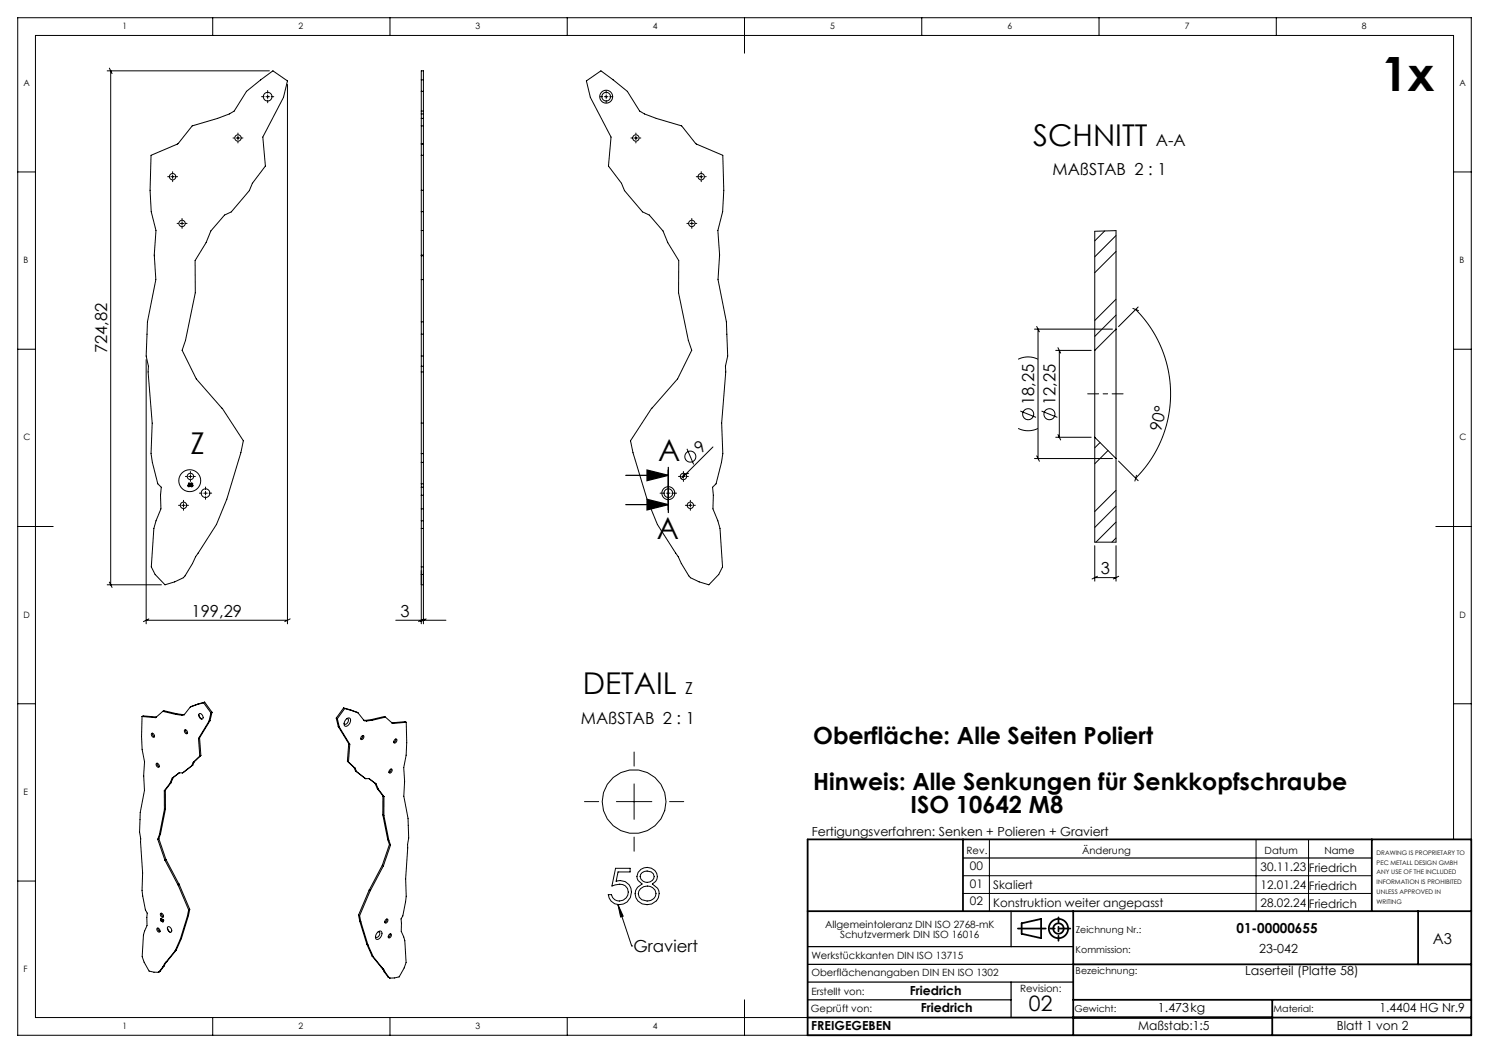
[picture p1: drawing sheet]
<svg xmlns="http://www.w3.org/2000/svg" width="420mm" height="297mm" viewBox="0 0 420 297" stroke-linecap="round" stroke-linejoin="round" font-family="sans-serif">
<g fill="none" stroke="#000" stroke-width=".28">
<path d="M30.2 20h45.8M30.8 19.2l.8 1.5M31.2 20v144.9M60 5v5M110 5v5M160 5v5M210 5v10M260 5v5M310 5v5M360 5v5M65.7 38.9h.4M66.6 38.9h1"/>
<path d="M67.1 37.5v.4M67.1 38.4v1M67.1 39.9v.4M68.1 38.9h.4M73.8 27.3h.7M75 27.3h1M75.5 25.5v.8M75.5 26.8v1M75.5 28.3v.7M76.5 27.3h.7M81.1 23.8v152.1M118.8 35.5h.6"/>
<path d="M118.8 33.4h.6M118.8 32.1h.6M118.8 31.3h.6M118.8 25.8h.6M118.8 22.5h.6M165.4 22.8l4.1-2.8 7.4 5.8 3.5 5.5 1.4 .8 3.3 1.3 7.2 2.1 3.9 5 7.7 3.3 .3 9.9-.4 6-1.3 5.3 .5 7-.5 6.9 2.4 11.9 .4 9.6-.7 2.9 .1 1.6-1.1 14.4 .3 8.6-.4 2.5-1.5 6.1-1 .9 .2 2.3-.1 3.8 1.4 3.4 .6 2.2 .7 10.8-1.1 2.1-2.8 2.9-2.7-.8-2.4-1.1-.5-.6-2.1-3.5-.9-1.9-5.9-9.1-2.9-7.1-4-13.1-.7-3.4 6-9.1 7.3-8.3 4-8.1-.9-2.8-2.8-13.4 .1-9.1-3.1-5.1-1.4-3.3-3.9-4.4-1.9-.9-5-6-.9-2.1-3.7-4.9 .8-8.1-5.9-11.2zM169.3 27.3h.7M170.5 27.3h1M171 25.5v.8M171 26.8v1M171 28.3v.7M172 27.3h.7"/>
<path d="M178 38.9h.4M178.9 38.9h1M179.4 37.5v.4M179.4 38.4v1M179.4 39.9v.4M180.4 38.9h.4M5 48.5h5M42.6 43.8l7.6-3.3 4-5 7.2-2.1 3.3-1.3 1.4-.8 3.4-5.5 7.5-5.8 4.1 2.8-1.1 4.7-5.9 11.2 .8 8.1-3.7 4.9-.9 2.1-5.1 6-1.9 .9-3.8 4.4-1.4 3.3-3.1 5.1 .1 9.1-2.8 13.4-.9 2.8 4 8.1 7.3 8.3 5.9 9.1-.7 3.4-3.9 13.1-2.9 7.1-5.9 9.1-.9 1.9-2.1 3.5-.5 .6-2.4 1.1-2.8 .8-2.8-2.9-1-2.1 .7-10.8 .6-2.2 1.4-3.4-.1-3.8 .2-2.3-1-.9-1.5-6.1-.4-2.5 .3-8.6-1.1-14.4 .1-1.6-.7-2.9 .4-9.6 2.4-11.9-.5-6.9 .5-7-1.3-5.3-.4-6zM47.3 49.8h.4M48.2 49.8h1M48.7 48.4v.4M48.7 49.3v1"/>
<path d="M48.7 50.8v.4M49.7 49.8h.4M118.8 53.7h.6M118.8 59.7h.6M118.8 43.8h.6M118.8 40.7h.6M118.8 40.5h.6M196.4 49.8h.4M197.3 49.8h1M197.8 48.4v.4M197.8 49.3v1M197.8 50.8v.4"/>
<path d="M198.8 49.8h.4M410 48.5h5M50 63h.4M50.9 63h1M51.4 61.6v.4M51.4 62.5v1M51.4 64v.4M52.4 63h.4M118.8 78.9h.6M118.8 65h.6M118.8 72h.6M118.8 72.1h.6"/>
<path d="M193.7 63h.4M194.6 63h1M195.1 61.6v.4M195.1 62.5v1M195.1 64v.4M196.1 63h.4M311.6 65.1l-2.8 2.8M314.8 66.4l-6 6M314.8 70.9l-6 6M5 98.5h5M118.8 94.3h.6M118.8 90.8h.6"/>
<path d="M291.8 92.8h22M292.4 92.1l.8 1.5M292.8 92.8v36.5M297.8 98.8h10M298.4 98.1l.8 1.5M298.8 98.8v24.5M308.8 98.8v24.5M314.8 84.4l-6 6M314.8 88.9l-6 6M314.8 92.8v-27.8l-6 .2v33.6M314.8 92.8v36.5M314.8 92.8l-6 6"/>
<path d="M319.5 87l1.6 .6M320.3 87.3a33.6 33.6 0 0 1 0 47.6M321 86.6l-5.5 5.5M410 98.5h5M41.2 101.4v74.5M118.8 100.4h.6M118.8 103.3h.6M118.8 104.9h.6M118.8 119.3h.6M287.2 101.3a6.3 6.3 0 0 1 5.6 0M287.8 115.9l4.4 1.8M293.8 115.9l4.4 1.8"/>
<path d="M52.3 134.4h.4M53.2 136.3h.4l-.3 .1-.1 .2a.33 .33 0 0 1 .4 .3 .33 .33 0 0 1-.2 .4 .33 .33 0 0 1-.4-.3h.1a.24 .24 0 0 0 .3 .2 .24 .24 0 0 0 .1-.4 .24 .24 0 0 0-.3-.1zM53.2 134.4h1M53.7 133v.4M53.7 133.9v1M53.7 135.4v.4M53.9 136.3a.26 .26 0 0 1 .4 0 .26 .26 0 0 1-.1 .4l.2 .1a.31 .31 0 0 1-.1 .5 .31 .31 0 0 1-.5-.2 .31 .31 0 0 1 .1-.4zM54.7 134.4h.4M56.2 139.1h.8M57.5 139.1h1M58 137.4v.7M58 138.6v1"/>
<path d="M59 139.1h.7M118.8 127.9h.6M118.8 130.4h.6M118.8 136.5h.6M118.8 137.4h.6M118.8 139.7h.6M186.2 139.1h1.3M188 139.1h1M188.5 136.8v1.3M188.5 138.6v1M189.5 139.1h1.3M191.4 134.4h.4"/>
<path d="M192.3 134.4h1M192.8 133v.4M192.8 133.9v1M192.8 135.4v.4M193.8 134.4h.4M193.8 126.6l1.9 4.4M194.2 133.5l-1.6 .5M201.1 126.1l-9 8.9M287.2 120.8a6.3 6.3 0 0 0 5.6 0M291.8 129.3h22M292.4 128.6l.8 1.5M297.8 123.3h10"/>
<path d="M298.4 122.6l.8 1.5M308.8 123.3v29.6h6v-23.6M308.8 123.3l6 6M310.3 124.8l-1.5 1.5M312.5 127.1l-3.7 3.7M314.8 138.3l-6 6M315.5 130l5.5 5.6M320.6 134.1l-.5 1.6M5 148.5h10M50.4 142.5h.4M51.3 142.5h1M51.8 141.1v.4"/>
<path d="M51.8 142v1M51.8 143.5v.4M52.8 142.5h.4M58 140.1v.7M118.8 149.1h.6M118.8 159.9h.6M118.8 146.9h.6M118.8 143.5h.6M188.5 140.1v1.3M193.3 142.5h.4M194.2 142.5h1M194.7 141.1v.4"/>
<path d="M194.7 142v1M194.7 143.5v.4M195.7 142.5h.4M308.8 153.9v10M314.8 153.9v10M314.8 142.8l-6 6M314.8 147.3l-5.7 5.6M314.8 151.7l-1.2 1.2M405 148.5h10M30.2 164.9h15.3M30.8 164.2l.8 1.5M41.2 174.9h39.9"/>
<path d="M42 174.6l-1.5 .7M81.8 174.6l-1.5 .7M111.6 174.9h14.2M118.8 164.9h.6M118.8 162h.6M118.8 175.9v-155.9h.6v155.9M119.6 174.6l-1.5 .7M120.2 174.6l-1.5 .7M308.8 162.9h6M309.6 162.5l-1.6 .8M315.6 162.5l-1.6 .8M5 198.5h5"/>
<path d="M53.7 199.4l-1.8 2.3h-.7M55.7 198.7l-2 .7M56 198.5l-.3 .2M56 198.5l-2.3 .9M57.4 198.2l-1.7 .5M57.4 198.2l2.1 2.9M57.7 198l2.1 2.9M57.7 198l-.3 .2M57.7 198l-1.7 .5M96.9 199.7l-2.1 2.8M96.9 199.7l.3 .2M96.9 199.7l1.8 .5"/>
<path d="M97.2 199.9l-2.1 2.8M97.2 199.9l1.8 .4M410 198.5h5M40.1 202.1l-.2 5.7 .2 3.6 .7 3.5-.3 3.9 .2 4.1-1.1 6.3-.2 5.5a120.2 120.2 0 0 1 .7 16.5l.9 5.5 .5 .8v3.6l-1 2.6-.4 6.1 .5 1.6 1.5 2.5 2.6 .3M40.1 202.1l3.7 .3M40.1 202.1l.3-.2 3.7 .3M42.8 206.9a.64 .64 0 0 1 .7 .3 .64 .64 0 0 1-.2 .8 .85 .85 0 0 1-.5-1.1zM43 206.8l.1 .6 .5 .4M44.1 202.2l-.3 .2M44.1 215.3a.64 .64 0 0 1 .7 .4 .64 .64 0 0 1-.1 .7 .85 .85 0 0 1-.6-1.1zM44.1 202.2h.1M44.4 215.3l.1 .6 .4 .4"/>
<path d="M45.9 200.6l-2.1 1.8M45.9 200.6l3.6 .9M45.9 200.6l.3-.1 3.7 .8M48.6 219.5l-.7 1.5M48.9 219.3l-.3 .2M48.9 219.3l-.7 1.5M49.5 201.5l1.7 .2M49.9 201.3l-.4 .2M49.9 201.3l1.6 .3M50.6 218l-1.7 1.3M51.5 218h-1l-1.9 1.5M51.5 201.6l-.3 .1"/>
<path d="M51.8 217.8l-.3 .2M52 201.5l-.5 .1M52.1 205.9a.64 .64 0 0 1 .7 .3 .64 .64 0 0 1-.2 .8 .85 .85 0 0 1-.5-1.1zM52.3 205.8l.2 .6 .4 .4M54.4 215.8l-2.9 2.2M54.5 215l-.4 1 .3-.2M54.8 214.8l-.3 .2M54.8 214.8l-.4 1M56 208.3l.4 5M56.1 201.5l.7 1.3M56.2 201.3a.95 .95 0 0 1 .9 .5 .95 .95 0 0 1-.1 1 1.07 1.07 0 0 1-.8-1.5zM56.3 208.1l-.3 .2"/>
<path d="M56.3 208.1l.4 5M56.4 213.3l-1.9 1.7M56.7 213.1l-.3 .2M56.7 213.1l-1.9 1.7M58.9 203.5l-2.9 4.8M59.2 203.3l-.3 .2M59.2 203.3l-2.9 4.8M59.5 201.1l-.6 2.4M59.8 200.9l-.3 .2M59.8 200.9l-.6 2.4M94.8 202.5l.3 .2M94.8 202.5l.6 2.4"/>
<path d="M95.1 202.7l.6 2.4M95.4 204.9l.3 .2M95.4 204.9l3 4.8M95.7 205.1l3 4.8M97.6 202.9a.7 .7 0 0 1 1-.4 .7 .7 0 0 1 .2 1.1 1.09 1.09 0 0 1-.5 1 1.09 1.09 0 0 1-1.2 0 1.75 1.75 0 0 1 .5-1.7zM97.8 202.7a.61 .61 0 0 1 .6 .5 .61 .61 0 0 1-.4 .7 .5 .5 0 0 1-.4 .4 .5 .5 0 0 1-.5-.3M98 214.7l.3 .2M98 214.7l1.8 1.8M98.3 214.9l1.8 1.8M98.4 209.7l.3 .2M98.4 209.7l-.4 5M98.7 209.9l-.4 5"/>
<path d="M98.7 200.2l.3 .1M98.7 200.2l2.3 .9M99 200.3l2 .8M99.8 216.5l.3 .2M99.8 216.5l.5 .9M100.1 216.7l.5 .9M100.3 217.4l.3 .2M100.3 217.4l2.9 2.2M100.6 217.6l2.6 2M101 201.1l1.7 2.2 .7 .1M102 207.7a.41 .41 0 0 1 .7-.1 .41 .41 0 0 1-.2 .6 .43 .43 0 0 1-.7 .3 .43 .43 0 0 1 .1-.7zM102.3 207.4l-.1 .7-.4 .3"/>
<path d="M102.6 203.1l.5 .1M103.1 203.2l.3 .2M103.2 219.6h.9l2 1.5M104 219.6l1.8 1.3M104.8 203l.3 .1M104.8 203l-1.7 .2M105.1 203.1l-1.7 .3M108.7 202.3l-3.6 .8M108.7 202.3l2.2 1.7M108.7 202.3l-.3-.2-3.6 .9M110 217.1a.41 .41 0 0 1 .6 0 .41 .41 0 0 1-.1 .6 .43 .43 0 0 1-.7 .3 .43 .43 0 0 1 .1-.7zM110.3 216.9l-.1 .6-.5 .4"/>
<path d="M110.5 203.9h.1M110.6 203.9l.3 .1M111.3 208.6a.41 .41 0 0 1 .7 0 .41 .41 0 0 1-.2 .6 .43 .43 0 0 1-.7 .3 .43 .43 0 0 1 .1-.7zM111.6 208.4l-.1 .7-.4 .3M114.6 203.7l-3.7 .3M114.6 203.7l.1 5.7-.1 3.6-.7 3.5 .2 3.9-.2 4.2 1.2 6.2 .2 5.5a120.1 120.1 0 0 0-.7 16.5l-1 5.5-.5 .9 .1 3.5 1 2.6 .3 6.2-.5 1.5-1.4 2.5-2.6 .4M114.6 203.7l-.3-.1-3.7 .3M178.9 212.1v4M44.5 236.7l2 5.9M44.8 236.5l-.3 .2M44.8 236.5l2 5.9M45 235.4l-.5 1.3"/>
<path d="M45.3 235.2l-.3 .2M45.3 235.2l-.5 1.3M46.3 223l.1 5.3M46.4 228.3l-1.4 7.1M46.6 222.9l-.3 .1M46.6 222.9l.1 5.3M46.7 228.2l-.3 .1M46.7 228.2l-1.4 7M47.9 221l-1.6 2M48.2 220.8l-.3 .2M48.2 220.8l-1.6 2.1M105.8 220.9l.3 .2"/>
<path d="M105.8 220.9l.6 1.5M106.1 221.1l.6 1.5M106.4 222.4l.3 .2M106.4 222.4l1.6 2.1M106.7 222.6l1.6 2.1M108 229.8l.3 .2M108 229.8l1.4 7M108 224.5l.3 .2M108 224.5v5.3M108.3 230l1.4 7M108.3 224.7v5.3M109.4 236.8l.3 .2"/>
<path d="M109.4 236.8l.5 1.4M109.7 237l.5 1.4M109.9 238.2l.3 .2M109.9 238.2l-2.1 5.9M110.2 238.4l-2.1 5.8M164.9 226.1h4M173.9 226.1h10M178.9 221.1v10M178.9 236.1v4M188.9 226.1h4M227.8 236.8v55.2M279.1 236.8v20.2"/>
<path d="M354.3 236.8v20.2M369.1 236.8v20.2M410 236.8v-226.8h-400v277h217.8M415 236.8v-231.8h-410v287h410M5 248.5h5M45.3 257.7a.64 .64 0 0 1 .7 .3 .64 .64 0 0 1-.1 .7 .85 .85 0 0 1-.6-1zM45.3 259.5l.2 .2M45.3 259.5h.1M45.4 259.5l.2 .1M45.4 259.4h.1M45.4 259.2l.2 .4-.1 .1M45.4 259.2h.1"/>
<path d="M45.4 259.2l.2 .1-.2-.2v.3M45.5 259.7h.1M45.5 259.4l.1 .2M45.5 259.4h.1M45.5 257.6l.2 .6 .4 .4M45.6 259.6h.1M45.6 259.6l-.1 .1M45.7 259.7l.2 .3M45.7 259.7h.1M45.7 259.4l.3 .2M45.7 259.4l.1 .2M45.7 259.4h.1"/>
<path d="M45.8 259.7h.1M45.8 259.4l.2 .2M45.8 259.3l-.1 .1M45.8 259.4h.1M45.8 259.6l-.1 .1M45.8 259.6h.1M45.9 260h.1M45.9 259.4h-.1M45.9 259.4h.1M45.9 259.4l.1 .2M45.9 259.7l.1 .2M45.9 259.7l-.1 .1 .2 .1"/>
<path d="M45.9 259.7h.1M45.9 259.7l.1 .2-.1 .1M46 259.7h-.1M46 259.6h-.1M46 259.6h.1M46 259.9h.1M46 259.6l-.1 .1M46.5 242.6l3.6 6.9M46.8 242.4l-.3 .2M46.8 242.4l3.6 6.9M50.1 249.5l.1 .1M50.2 249.6l3 7"/>
<path d="M50.4 249.3l-.3 .2M50.4 249.3l.1 .1M50.5 249.4l-.3 .2M50.5 249.4l3 7.1M52.9 258.4l-2 6.5M53.2 258.2l-.3 .2M53.2 258.2l-2 6.5M53.2 256.6l-.3 1.8M53.5 256.5l-.3 .1M53.5 256.5l-.3 1.7M101.1 258.1l.3 .2M101.1 258.1l.4 1.8"/>
<path d="M101.4 258.3l.4 1.7M101.5 259.9l.3 .1M101.5 259.9l2 6.5M104.1 251l.3 .2M104.1 251l-3 7.1M104.2 250.9l.3 .2M104.2 250.9l-.1 .1M104.4 251.2l-3 7.1M104.5 251.1l-.1 .1M107.8 244.1l.3 .1M107.8 244.1l-3.6 6.8M108.1 244.2l-3.6 6.9"/>
<path d="M108.8 259.4a.41 .41 0 0 1 .7 0 .41 .41 0 0 1-.2 .6 .43 .43 0 0 1-.7 .3 .43 .43 0 0 1 .1-.7zM109.1 259.2l-.1 .6-.5 .4M173.6 244.9h4.1v1h-3.4l-.5 2.7a3.4 3.4 0 0 1 4.4 3.4 3.4 3.4 0 0 1-4.8 2.9l-1-.7-.6-.9-.2-1h.9a2.39 2.39 0 0 0 3.9 1.2 2.39 2.39 0 0 0-.8-4l-.8-.1-2.2 .5zM174.3 255.1l1.5 3.3-.7 .2zM174.3 255.1l3.9 11.7M180.7 250.6a2.55 2.55 0 0 1 2.6-.6 2.55 2.55 0 0 1 1.7 2 2.27 2.27 0 0 1-2.5 2.1l-1.5-.3a1.93 1.93 0 0 1-.3-3.2zM180.8 245.2a2.83 2.83 0 0 1 3.2-.2 2.83 2.83 0 0 1 1.3 3l-.4 .6-.9 .7 1.5 1.2a3.1 3.1 0 0 1-3 4.7 3 3 0 0 1-3.2-2.3 3 3 0 0 1 1.8-3.6l-1.1-1a2.29 2.29 0 0 1 .8-3.1zM181.1 246.2a2.17 2.17 0 0 1 3.4 1 2.02 2.02 0 0 1-2 1.7 2.02 2.02 0 0 1-1.9-1.7zM271.6 252h115.3M271.6 247h115.3M44.3 261.8a.64 .64 0 0 1 .7 .4 .64 .64 0 0 1-.1 .7 .85 .85 0 0 1-.6-1.1zM44.6 261.8l.1 .6 .4 .3"/>
<path d="M45 274.1l-.3 .1M45.2 273.9l-.5 .3M46 272.6l-1.1 1.5 .3-.2M46.3 272.5l-.3 .1M46.3 272.5l-1.1 1.4M46.4 271.8l-.4 .8M46.7 271.6l-.3 .2M46.7 271.6l-.4 .9M46.8 271.4l-.4 .4M47.1 271.2l-.3 .2M47.1 271.2l-.4 .4M47.2 261.6l.8 1.3"/>
<path d="M47.4 261.4a.95 .95 0 0 1 .9 .5 .95 .95 0 0 1-.1 1 1.07 1.07 0 0 1-.8-1.5zM49.4 268.2l-2.6 3.2M49.7 268l-.3 .2M49.7 268l-2.6 3.2M50.9 264.9l-1.5 3.3M51.2 264.7l-.3 .2M51.2 264.7l-1.5 3.3M101.8 260l2 6.5M103.5 266.4l.3 .1M103.5 266.4l1.5 3.3M103.8 266.5l1.5 3.3M105 269.7l.3 .1"/>
<path d="M105 269.7l2.6 3.2M105.3 269.8l2.6 3.2M106.5 263a.7 .7 0 0 1 1-.3 .7 .7 0 0 1 .2 1 1.09 1.09 0 0 1-.6 1 1.09 1.09 0 0 1-1.1 0 1.75 1.75 0 0 1 .5-1.7zM106.7 262.8a.61 .61 0 0 1 .5 .5 .61 .61 0 0 1-.3 .7 .5 .5 0 0 1-.5 .4 .5 .5 0 0 1-.5-.3M107.6 272.9l.3 .1M107.6 272.9l.3 .3M107.9 273l.3 .4M107.9 273.2l.3 .2M107.9 273.2l.5 .9M108.2 273.4l.5 .9M108.4 274.1l.3 .2M108.4 274.1l1 1.4"/>
<path d="M108.7 274.3l1.3 1.6M109.4 275.5l.6 .4M109.4 275.5l.3 .2M109.8 263.6a.41 .41 0 0 1 .6 0 .41 .41 0 0 1-.1 .6 .43 .43 0 0 1-.7 .3 .43 .43 0 0 1 .1-.8zM110.1 263.4l-.1 .6-.5 .4M178.2 266.8h.1M60 287v5M110 287v5M160 287v5M210 282v10"/>
<circle cx="67.1" cy="38.9" r=".9"/>
<circle cx="75.5" cy="27.3" r="1.23"/>
<circle cx="171" cy="27.3" r="1.22"/>
<circle cx="171" cy="27.3" r="1.83"/>
<circle cx="179.4" cy="38.9" r=".9"/>
<circle cx="48.7" cy="49.8" r=".9"/>
<circle cx="197.8" cy="49.8" r=".9"/>
<circle cx="51.4" cy="63" r=".9"/>
<circle cx="195.1" cy="63" r=".9"/>
<circle cx="290" cy="116.8" r="1.56"/>
<circle cx="296" cy="116.8" r="1.56"/>
<circle cx="53.5" cy="135.6" r="3.1"/>
<circle cx="53.7" cy="134.4" r=".9"/>
<circle cx="54.1" cy="136.5" r=".18"/>
<circle cx="54.1" cy="137" r=".24"/>
<circle cx="58" cy="139.1" r="1.22"/>
<circle cx="188.5" cy="139.1" r="1.23"/>
<circle cx="188.5" cy="139.1" r="1.82"/>
<circle cx="192.8" cy="134.4" r=".9"/>
<circle cx="194.7" cy="128.8" r="1.56"/>
<circle cx="51.8" cy="142.5" r=".9"/>
<circle cx="194.7" cy="142.5" r=".9"/>
<circle cx="178.9" cy="226.1" r="9"/>
</g>
<path d="M176.5 134.1h12M182.5 132.6l6 1.5-6 1.5zM188.5 131.8v12.8M176.5 142.3h12M182.5 140.8l6 1.5-6 1.5zM271.6 242h115.3M285.2 257v10M227.8 277h74.9M227.8 267h74.9M227.8 272h74.9M285.2 277v10M227.8 282h57.4" fill="none" stroke="#000" stroke-width=".35"/>
<g fill="none" stroke="#000" stroke-width=".5">
<path d="M227.8 236.8h187.2v55.2h-187.2zM271.6 236.8v20.2M386.9 236.8v20.2M227.8 257h187.2M302.7 257v35M400 257v15M288.2 260.4l5.5-1.2v5.4l-5.5-1.2zM302.7 272h112.3M227.8 287h187.2M302.7 282h112.3M358.9 282v10"/>
<circle cx="298.6" cy="261.9" r="2.72"/>
<circle cx="298.6" cy="261.9" r="1.47"/>
</g>
<path d="M287.1 261.9h14.8" fill="none" stroke="#000" stroke-width=".5" stroke-dasharray="15.2 1.3 1.3 1.3" stroke-dashoffset="7.4"/>
<path d="M298.6 258.7v6.6" fill="none" stroke="#000" stroke-width=".5" stroke-dasharray="15.2 1.3 1.3 1.3" stroke-dashoffset="13.8"/>
<path d="M316.8 111.1h-10" fill="none" stroke="#000" stroke-width=".28" stroke-dasharray="15.2 1.3 1.3 1.3" stroke-dashoffset="12.1"/>
<g fill="#000">
<path d="M174.3 255.1l1.5 3.3-.7 .2z"/>
<path d="M182.5 132.6l6 1.5-6 1.5zM182.5 140.8l6 1.5-6 1.5z"/>
</g>
<text font-size="13.3" x="389.6" y="25.7">1x</text>
<g font-size="8.5">
<text x="291.4" y="41.1">SCHNITT</text>
<text x="53.7" y="128.1">Z</text>
<text x="185.7" y="130.1">A</text>
<text x="185.3" y="152.1">A</text>
<text x="164.4" y="195.9">DETAIL</text>
</g>
<g font-size="6.7">
<text x="229.4" y="209.9">Oberfläche: Alle Seiten Poliert</text>
<text x="229.4" y="222.8">Hinweis: Alle Senkungen für Senkkopfschraube</text>
<text x="256.8" y="229.3">ISO 10642 M8</text>
</g>
<text font-size="6" x="290.2" y="285.2">02</text>
<g font-size="4.7">
<text x="326" y="41.1">A-A</text>
<text x="296.9" y="49.3">MAßSTAB 2 : 1</text>
<text x="30.2" y="99.6" transform="rotate(-90 30.2 99.6)">724,82</text>
<text x="291.7" y="114.3" transform="rotate(-90 291.7 114.3)">18,25</text>
<text x="297.7" y="114.3" transform="rotate(-90 297.7 114.3)">12,25</text>
<text x="327.5" y="121.9" transform="rotate(-77 327.5 121.9)">90°</text>
<text x="197.7" y="128.2" transform="rotate(-45 197.7 128.2)">9</text>
<text x="310.5" y="161.9">3</text>
<text x="54" y="173.9">199,29</text>
<text x="112.9" y="173.9">3</text>
<text x="193.2" y="195.9">Z</text>
<text x="163.8" y="204.1">MAßSTAB 2 : 1</text>
<text x="178.7" y="268.6">Graviert</text>
</g>
<text font-size="4.2" x="404.2" y="266.2">A3</text>
<text font-size="3.9" x="348.8" y="263.3">01-00000655</text>
<g font-size="3.5">
<text x="229" y="235.7">Fertigungsverfahren: Senken + Polieren + Graviert</text>
<text x="355.2" y="268.8">23-042</text>
<text x="351.2" y="275.1">Laserteil (Platte 58)</text>
<text x="256.6" y="280.5">Friedrich</text>
<text x="259.8" y="285.5">Friedrich</text>
<text x="326.6" y="285.5">1.473kg</text>
<text x="389.1" y="285.5">1.4404 HG Nr.9</text>
<text x="228.8" y="290.6">FREIGEGEBEN</text>
<text x="321" y="290.6">Maßstab:1:5</text>
<text x="377.1" y="290.6">Blatt 1 von 2</text>
</g>
<g font-size="3.3">
<text x="273.6" y="245.4">00</text>
<text x="355.5" y="245.8">30.11.23</text>
<text x="273.6" y="250.4">01</text>
<text x="280.1" y="250.8">Skaliert</text>
<text x="355.5" y="250.8">12.01.24</text>
<text x="369.2" y="246">Friedrich</text>
<text x="369.2" y="251">Friedrich</text>
<text x="273.6" y="255.4">02</text>
<text x="280.1" y="255.8">Konstruktion weiter angepasst</text>
<text x="355.5" y="255.8">28.02.24</text>
<text x="369.2" y="256">Friedrich</text>
</g>
<g font-size="2.8">
<text x="272.6" y="240.7">Rev.</text>
<text x="305.2" y="240.7">Änderung</text>
<text x="356.7" y="240.7">Datum</text>
<text x="373.6" y="240.7">Name</text>
<text x="232.7" y="261.8">Allgemeintoleranz DIN ISO 2768-mK</text>
<text x="237" y="264.6">Schutzvermerk DIN ISO 16016</text>
<text x="228.9" y="270.4">Werkstückkanten DIN ISO 13715</text>
<text x="228.9" y="275.3">Oberflächenangaben DIN EN ISO 1302</text>
<text x="228.9" y="280.6">Erstellt von:</text>
<text x="287.7" y="279.8">Revision:</text>
<text x="228.7" y="285.5">Geprüft von:</text>
</g>
<g font-size="2.7">
<text x="303.4" y="263.3">Zeichnung Nr.:</text>
<text x="303.4" y="268.8">Kommission:</text>
<text x="303.4" y="274.7">Bezeichnung:</text>
<text x="303.1" y="285.5">Gewicht:</text>
<text x="359.2" y="285.5">Material:</text>
</g>
<g font-size="2.5">
<text x="34.6" y="8.2">1</text>
<text x="84.2" y="8.2">2</text>
<text x="134.2" y="8.2">3</text>
<text x="184.2" y="8.2">4</text>
<text x="234.2" y="8.2">5</text>
<text x="284.2" y="8.2">6</text>
<text x="334.2" y="8.2">7</text>
<text x="384.2" y="8.2">8</text>
<text x="6.7" y="24.2">A</text>
<text x="411.7" y="24.2">A</text>
<text x="6.7" y="74.2">B</text>
<text x="411.7" y="74.2">B</text>
<text x="6.7" y="124.2">C</text>
<text x="411.7" y="124.2">C</text>
<text x="6.7" y="174.2">D</text>
<text x="411.7" y="174.2">D</text>
<text x="6.7" y="224.2">E</text>
<text x="6.7" y="274.2">F</text>
<text x="34.6" y="290.2">1</text>
<text x="84.2" y="290.2">2</text>
<text x="134.2" y="290.2">3</text>
<text x="184.2" y="290.2">4</text>
</g>
<g font-size="1.8">
<text x="388.3" y="241.1">DRAWING IS PROPRIETARY TO</text>
<text x="388.3" y="243.9">PEC METALL DESIGN GMBH</text>
<text x="388.3" y="246.6">ANY USE OF THE INCLUDED</text>
<text x="388.3" y="249.4">INFORMATION IS PROHIBITED</text>
<text x="388.3" y="252.2">UNLESS APPROVED IN</text>
<text x="388.3" y="254.9">WRITING</text>
</g>
</svg>
